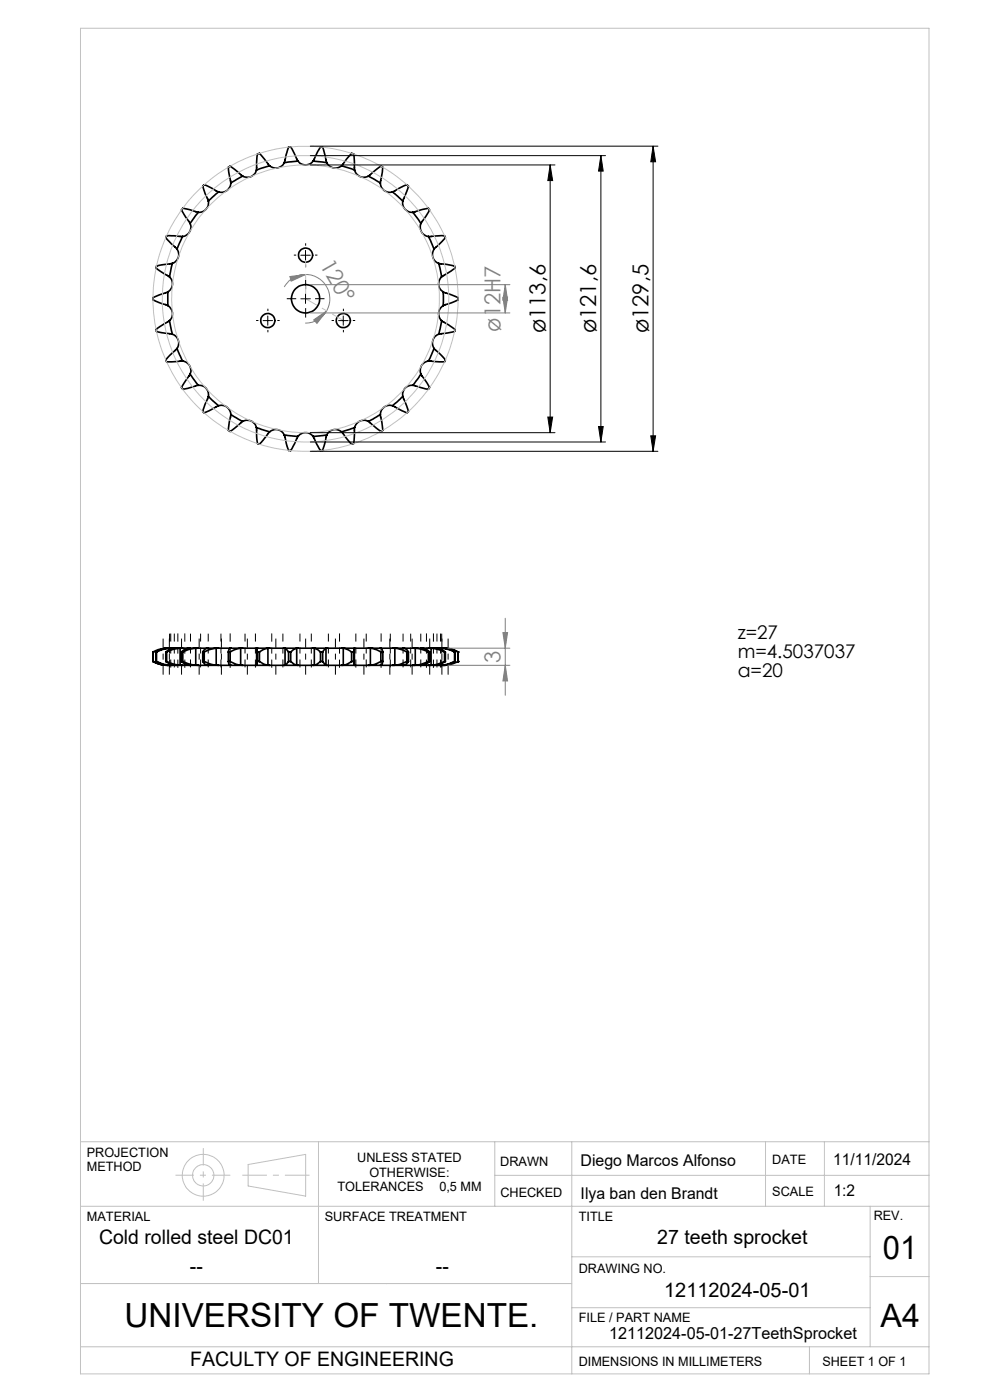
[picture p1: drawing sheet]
<svg xmlns="http://www.w3.org/2000/svg" width="210mm" height="297mm" viewBox="0 0 210 297" stroke-linecap="round" stroke-linejoin="round" font-family="sans-serif">
<g fill="none" stroke="#000" stroke-width=".35">
<path d="M49 38.8a2.01 2.01 0 0 1-2.6 1.9M51.5 37.4l-2.5 1.4M51.5 37.4l-2.7-2.2-.2 .2-.2 .1 .1 .6 .5 2.7M54.4 36.1a1.97 1.97 0 0 1-2.9 1.3M57.2 35.2l-2.2-2.7-.4 .2-.2 3.4M57.2 35.2l-2.8 .9M60.3 34.5a1.96 1.96 0 0 1-3.1 .7M63.2 34.2l-1.3-2.6-.2-.4h-.2h-.3l-.9 3.3M63.2 34.2l-2.9 .3M63.2 34.2a1.96 1.96 0 0 0 3.2 0M66.4 34.2l2.9 .3M66.4 34.2l1-2 .6-1h.2h.2l.2 .5 .7 2.8"/>
<path d="M69.3 34.5a2 2 0 0 0 3.2 .7M72.5 35.2l2.7 .9M72.5 35.2l2.1-2.7 .3 .1 .2 .6 .1 2.9M75.2 36.1a1.99 1.99 0 0 0 2.9 1.3M78.1 37.4l2.6 1.4M78.1 37.4l2.7-2.2 .2 .1 .2 .2-.5 3.3M80.7 38.8a1.97 1.97 0 0 0 2.6 1.9M35.9 58.7a1.99 1.99 0 0 1-.3 3.2M36.5 55.9l-2.8 .4-.5 .1-.1 .4 .5 .5 2.3 1.4M36.5 55.9l-.6 2.8M37.5 52.8a1.97 1.97 0 0 1-1 3.1M38.7 50.2l-3.4-.1-.1 .3 2.3 2.4"/>
<path d="M38.7 50.2l-1.2 2.6M40.3 47.4a1.99 1.99 0 0 1-1.6 2.8M42.1 45l-3.3-.8-.2 .2-.1 .2 .6 1 1.2 1.8M42.1 45l-1.8 2.4M44.2 42.7a2.04 2.04 0 0 1-2.1 2.3M46.4 40.7l-2.6-1.3-.5-.2-.2 .1-.1 .2 .2 .6 1 2.6M46.4 40.7l-2.2 2M83.3 40.7l2.4-1.3 .6-.2 .3 .2-.1 .6-1.1 2.7M83.3 40.7l2.1 2M85.4 42.7a1.99 1.99 0 0 0 2.2 2.3M87.6 45l3.3-.8 .2 .4-1.8 2.8M87.6 45l1.7 2.4"/>
<path d="M89.3 47.4a1.99 1.99 0 0 0 1.6 2.8M90.9 50.2l2.8-.2h.6l.1 .2 .1 .2-2.4 2.4M90.9 50.2l1.2 2.6M92.1 52.8a2.02 2.02 0 0 0 1 3.1M93.1 55.9l3.3 .6 .1 .4-2.8 1.8M93.1 55.9l.6 2.8M93.7 58.7a2.02 2.02 0 0 0 .3 3.2M35.6 61.9l-3.1 1.2v.5l3.1 1.2M35.6 61.9v2.9M35.6 64.8a2 2 0 0 1 .3 3.2M35.9 68l.6 2.9M35.9 68l-2.8 1.9 .1 .4 3.3 .6"/>
<path d="M36.5 70.9a1.97 1.97 0 0 1 1 3M37.5 73.9l-2.3 2.5 .1 .4 3.4-.2M37.5 73.9l1.2 2.7M38.7 76.6a2.01 2.01 0 0 1 1.6 2.8M40.3 79.4l1.8 2.3M40.3 79.4l-1.8 2.8 .3 .4 3.3-.9M89.3 79.4l-1.7 2.3M89.3 79.4l1.8 2.8-.2 .3-3.3-.8M90.9 76.6a2.01 2.01 0 0 0-1.6 2.8M92.1 73.9l2 2 .4 .4-.1 .3-.1 .2h-1.1l-2.3-.2M92.1 73.9l-1.2 2.7M93.1 70.9a2.02 2.02 0 0 0-1 3"/>
<path d="M93.7 68l2.8 1.9v.2l-.1 .2-3.3 .6M93.7 68l-.6 2.9M94 61.9v2.9M94 61.9l3.2 1.2v.4a4.6 4.6 0 0 1-2.7 1.1l-.5 .2M94 64.8a2.03 2.03 0 0 0-.3 3.2M42.1 81.7a2 2 0 0 1 2.1 2.4M44.2 84.1l-.2 .5a4.5 4.5 0 0 0-.9 2.8l.2 .2 3.1-1.5M44.2 84.1l2.2 2M46.4 86.1a2.01 2.01 0 0 1 2.6 1.8M49 87.9l2.5 1.5M49 87.9l-.5 2.9-.1 .5 .2 .1 .2 .1 2.7-2.1M51.5 89.4a2.01 2.01 0 0 1 2.9 1.3"/>
<path d="M54.4 90.7a8.7 8.7 0 0 0 .3 3.4l.3 .1 .5-.4 1.7-2.2M54.4 90.7l2.8 .9M57.2 91.6a1.96 1.96 0 0 1 3.1 .7M60.3 92.3l.9 3.3h.4l.4-.5 1.2-2.5M60.3 92.3l2.9 .3M63.2 92.6a2.01 2.01 0 0 1 3.2 0M69.3 92.3l-2.9 .3M69.3 92.3l-.9 3.3h-.3l-.4-.5-1.3-2.5M72.5 91.6a2 2 0 0 0-3.2 .7M75.2 90.7l-.2 3.4-.4 .1-.4-.3-1.7-2.3M75.2 90.7l-2.7 .9M78.1 89.4a2.03 2.03 0 0 0-2.9 1.3"/>
<path d="M80.7 87.9l-2.6 1.5M80.7 87.9l.5 3.4-.3 .2-2.8-2.1M83.3 86.1a1.97 1.97 0 0 0-2.6 1.8M85.4 84.1l1.2 3.2-.2 .2-1.1-.3-2-1.1M85.4 84.1l-2.1 2M87.6 81.7a1.96 1.96 0 0 0-2.2 2.4M32.5 138.3h.1M32.5 138.3v2M32.6 138.3h-.1M33.1 138.3h.1M33.1 138.3v2M33.2 138.3v2"/>
<path d="M35.1 137.5h.8M35.1 137.5l-1.6 .3-1 .5M35.1 137.5v.1M35.2 138.3h.1M35.2 138.3v2M35.3 138.3v2M35.6 137.5l-1 .1M35.9 137.5l-1.5 .2-1.3 .6M35.9 137.5h.6M36 137.5h.5M36 137.5l-1.6 .3-1.2 .5M36 137.5v.3"/>
<path d="M36.5 137.5h1.1M37.5 137.5l-1.7 .4-.6 .4M37.5 137.5h1.2M38.2 137.5h.5M38.2 137.5l-1.7 .3-1.2 .5M38.2 137.5v3.6M38.5 138.3h.3M38.5 138.3v2M38.7 137.5h1.6M38.8 138.3v2M40.3 137.5l-.6 .1-1.2 .7M40.3 137.5h1.8"/>
<path d="M41.5 137.5h.6M41.5 137.5l-1.6 .3-1.1 .5M41.5 137.5v3.6M42.1 137.5h2.1M43 138.3h.3M43 138.3v2M43.3 138.3v2M44.2 137.5l-.7 .2-.5 .6M44.2 137.5h2.2M45.9 137.5h.5M45.9 137.5l-1.5 .3-1.1 .5M45.9 137.5v3.6"/>
<path d="M46.4 137.5h2.6M48.4 138.3h.4M48.4 138.3v2M48.8 138.3v2M48.9 137.5l-.3 .2-.2 .6M49 137.5h2.5M51 137.5l-1.2 .3-1 .5M51 137.5h.5M51 137.5v3.6M51.5 137.5h2.9M54.4 137.5h2.8M54.4 137.5l.2 .8"/>
<path d="M54.4 137.5h.1M54.4 137.6v3.4M54.6 138.3h.4M54.6 138.3v2M55 138.3v2M56.8 137.5l-1 .3-.8 .5M56.8 137.5h.4M56.8 137.5v3.6M57.2 137.5h3.1M60.3 137.5h2.9M60.3 137.5h.2M60.5 137.5l.7 .8"/>
<path d="M60.5 137.5v3.6M61.2 138.3h.5M61.2 138.3v2M61.7 138.3v2M62.9 137.5l-.7 .3-.5 .5M62.9 137.5h.3M62.9 137.5v3.6M63.2 137.5h3.2M66.4 137.5h2.9M66.4 137.5h.3M66.7 137.5l.8 .4 .5 .4M66.7 137.5v3.6"/>
<path d="M68 138.3h.4M68 138.3v2M68.4 138.3v2M69.1 137.5h.2M69.1 137.5l-.7 .8M69.1 137.5v3.6M69.3 137.5h3.2M72.5 137.5h2.7M72.5 137.5h.3M72.8 137.5l1.1 .4 .7 .4M72.8 137.5v3.6M74.6 138.3h.4"/>
<path d="M74.6 138.3v2M75 138.3v2M75.2 137.5l-.2 .8M75.2 137.6v3.4M75.2 137.5h.1M75.2 137.5h2.9M78.1 137.5h2.6M78.1 137.5h.5M78.6 137.5l1.3 .4 .9 .4M78.6 137.5v3.6M80.7 137.5l.3 .2 .2 .6M80.7 137.5h2.6"/>
<path d="M80.8 138.3h.4M80.8 138.3v2M81.2 138.3v2M83.3 137.5h2.1M83.3 137.5h.4M83.7 137.5l1.6 .4 1 .4M83.7 137.5v3.6M85.4 137.5l.9 .3 .3 .5M85.4 137.5h2.2M86.3 138.3h.3M86.3 138.3v2M86.6 138.3v2"/>
<path d="M87.6 137.5h1.7M87.6 137.5h.5M88.1 137.5l1.7 .4 1.1 .4M88.1 137.5v3.6M89.3 137.5l.9 .2 .9 .6M89.3 137.5h1.6M90.9 138.3h.2M90.9 137.5h1.2M90.9 137.5h.5M90.9 138.3v2M91.1 138.3v2M91.4 137.5l1.8 .4 1.1 .4"/>
<path d="M91.4 137.5v3.6M92.1 137.5l1.2 .2 1.2 .6M92.1 137.5h1M93.1 137.5h.6M93.1 137.5h.5M93.6 137.5l1.8 .4 1 .4M93.6 137.5v.3M93.7 137.5l1.4 .2 1.4 .6M93.7 137.5h.3M94 137.5a6.3 6.3 0 0 1 3.2 .8M94 137.5h.5M94.3 138.3h.2"/>
<path d="M94.3 138.3v2M94.5 138.3v2M94.5 137.5l1.7 .4 1 .4M94.5 137.5h.1M96.4 138.3h.1M96.4 138.3v2M96.5 138.3v2M97.2 138.3h.1M97.2 138.3v2M32.5 140.3a6.6 6.6 0 0 0 3.1 .8M32.5 140.3l1.4 .6 1.2 .2M32.5 140.3h.1"/>
<path d="M33.1 140.3h.1M33.1 140.3l1.4 .7 1.4 .1M33.2 140.3l1.6 .6 1.2 .2M35.1 141.1h.1M35.1 141.1h.5M35.2 140.3l1.1 .7 1.2 .1M35.2 140.3h.1M35.3 140.3l1.7 .6 1.2 .2M35.6 141.1h.3M35.9 141.1h.6M36 141.1h.5M36 140.8v.3"/>
<path d="M36.5 141.1h1M37.5 141.1h1.2M38.2 141.1h.5M38.5 140.3h.3M38.5 140.3l.9 .7 .9 .1M38.7 141.1h1.6M38.8 140.3l1.6 .6 1.1 .2M40.3 141.1h1.8M41.5 141.1h.6M42.1 141.1h2.1M43 140.3h.3M43 140.3l.5 .7 .7 .1"/>
<path d="M43.3 140.3l1.5 .6 1.1 .2M44.2 141.1h2.2M45.9 141.1h.5M46.4 141.1h2.6M48.4 140.3h.4M48.4 140.3l.2 .7 .3 .1M48.8 140.3l1.3 .6 .9 .2M49 141.1h2.5M51 141.1h.5M51.5 141.1h2.9M54.4 141.1h2.8M54.6 140.3h.4"/>
<path d="M54.6 140.3l-.2 .8M55 140.3l1.1 .6 .7 .2M56.8 141.1h.4M57.2 141.1h3.1M60.3 141.1h2.9M60.5 141.1h-.2M61.2 140.3l-.7 .8M61.2 140.3h.5M61.7 140.3l.7 .6 .5 .2M62.9 141.1h.3M63.2 141.1h3.2M66.4 141.1h2.9"/>
<path d="M66.7 141.1h-.3M68 140.3l-.9 .7-.4 .1M68 140.3h.4M68.4 140.3l.7 .8M69.1 141.1h.2M69.3 141.1h3.2M72.5 141.1h2.7M72.8 141.1h-.3M74.6 140.3l-1.2 .7-.6 .1M74.6 140.3h.4M75 140.3l.2 .8M75.2 141.1h.1"/>
<path d="M75.2 141.1h2.9M78.1 141.1h2.6M78.6 141.1h-.5M80.7 141.1h2.6M80.8 140.3h.4M80.8 140.3l-1.4 .7-.8 .1M81.2 140.3l-.2 .6-.3 .2M83.3 141.1h2.1M83.7 141.1h-.4M85.4 141.1h2.2M86.3 140.3l-1.6 .7-1 .1M86.3 140.3h.3"/>
<path d="M86.6 140.3l-.5 .6-.7 .2M87.6 141.1h1.7M88.1 141.1h-.5M89.3 141.1h1.6M90.9 140.3h.2M90.9 140.3l-1.7 .7-1.1 .1M90.9 141.1h1.2M91.1 140.3l-.8 .6-1 .2M91.4 141.1h-.5M92.1 141.1h1M93.1 141.1h.6M93.6 141.1h-.5"/>
<path d="M93.6 140.8v.3M93.7 141.1h.3M94.3 140.3l-1.7 .7-1.2 .1M94.3 140.3h.2M94.5 140.3l-1.1 .6-1.3 .2M94.5 141.1h-.5M94.5 141.1h.1M95 141.1h-1M96.4 140.3l-1.7 .7-1.1 .1M96.4 140.3h.1M96.5 140.3l-1.3 .6-1.5 .2M97.2 140.3h.1"/>
<path d="M97.2 140.3l-1.6 .7-1.1 .1M97.2 140.3l-.1 .1"/>
<circle cx="64.8" cy="54.1" r="1.5"/>
<circle cx="56.8" cy="68" r="1.5"/>
<circle cx="64.8" cy="63.4" r="3"/>
<circle cx="72.8" cy="68" r="1.5"/>
</g>
<g fill="none" stroke="#808080" stroke-width=".21">
<path d="M61.5 58.7l3.3-.5-3 1.5zM64.8 58.2a5.2 5.2 0 0 1 4.5 7.8M64.8 58.2a5.2 5.2 0 0 0-4.5 2.7M65.8 60.4h42.4M65.8 66.4h42.4M66.5 67.9l2.8-1.9-2.1 2.6zM69.3 66a5.2 5.2 0 0 1-4.6 2.5M106.7 63.1h1l-.5 3.3zM107.2 60.4l.5 3.3h-1zM107.2 60.4v6M95 137.5h13.2M106.7 134.2h1l-.5 3.3z"/>
<path d="M107.2 131.2v16.3M95 141.1h13.2M107.2 141.1l.5 3.4h-1z"/>
</g>
<g fill="none" stroke="#000" stroke-width=".21">
<path d="M65.8 31h73.8M65.8 35h51.9M65.8 33h62.6M116.7 35l.5 3.3h-1zM116.7 35v56.8M127.5 33l.5 3.3h-1zM127.5 33v60.8M138.5 31l.6 3.3h-1.1zM138.5 31v64.7M63.8 54.1h2M64.8 53.1v2M55.8 68h2"/>
<path d="M56.8 67v2M63.8 63.4h2M64.8 62.4v2M71.8 68h2M72.8 67v2M65.8 95.7h73.8M65.8 91.8h51.9M65.8 93.8h62.6M116.2 88.5h1l-.5 3.3zM127 90.5h1l-.5 3.3zM138 92.5h1.1l-.6 3.2z"/>
</g>
<g fill="none" stroke="#c0c0c0" stroke-width=".21">
<path d="M17.1 6h180v285.5h-180zM17.1 242.2h180M17.1 255.9h180M52.6 247l12.2-2.1v8.8l-12.2-2.1zM67.6 242.2v30.1M105 242.2v13.7M105 249.3h92.1M121.3 242.2v49.3M162.4 242.2v13.7M174.9 242.2v13.7M184.6 255.9v29.8M17.1 272.3h104.2"/>
<path d="M121.3 266.6h63.3M121.3 277.4h63.3M184.6 270.8h12.5M17.1 285.7h180M171.7 285.7v5.8"/>
<circle cx="64.8" cy="63.4" r="30.4"/>
<circle cx="64.8" cy="63.4" r="32.4"/>
<circle cx="64.8" cy="63.4" r="28.4"/>
<circle cx="43.1" cy="249.3" r="2.26"/>
<circle cx="43.1" cy="249.3" r="4.4"/>
</g>
<g fill="none" stroke="#000" stroke-width=".21" stroke-dasharray="15.2 1.3 1.3 1.3" stroke-linecap="butt">
<path d="M62.8 54.1h-.5M64.8 52.1v-.5M64.8 56.1v.5M66.8 54.1h.5M54.8 68h-.5M56.8 66v-.5M56.8 70v.5M58.8 68h.5M62.8 63.4h-2M64.8 61.4v-2M64.8 65.4v2M66.8 63.4h2"/>
<path d="M70.8 68h-.5M72.8 66v-.5M72.8 70v.5M74.8 68h.5"/>
</g>
<g fill="none" stroke="#000" stroke-width=".21" stroke-dasharray="15.2 1.3 1.3 1.3" stroke-dashoffset="13.6" stroke-linecap="butt">
<path d="M36 134.4v7.2M37 134.4v7.2M40.4 134.4v7.2M42.5 134.4v7.2M44.2 134.4v7.2M46.9 134.4v7.2M52 134.4v7.2M60 134.4v7.2M63.6 134.4v7.2M66 134.4v7.2M69.7 134.4v7.2M77.7 134.4v7.2"/>
<path d="M82.8 134.4v7.2M85.5 134.4v7.2M87.1 134.4v7.2M89.3 134.4v7.2M92.7 134.4v7.2M93.7 134.4v7.2"/>
</g>
<path d="M36.2 134.4v7.2M37.7 134.4v7.3M39.2 134.4v7.3M48.8 134.4v7.3M54.2 134.4v7.2M57.6 134.4v7.3M72 134.4v7.3M75.5 134.4v7.2M80.8 134.4v7.3M90.5 134.4v7.3M91.9 134.4v7.3M93.4 134.4v7.2" fill="none" stroke="#000" stroke-width=".21" stroke-dasharray="15.2 1.3 1.3 1.3" stroke-dashoffset="13.5" stroke-linecap="butt"/>
<g fill="none" stroke="#000" stroke-width=".21" stroke-dasharray="15.2 1.3 1.3 1.3" stroke-dashoffset="13.3" stroke-linecap="butt">
<path d="M34.6 135.5v7.6M35.9 135.5v7.6M38.5 135.5v7.6M42.2 135.5v7.6M47 135.5v7.6M52.5 135.5v7.6M58.5 135.5v7.6M64.8 135.5v7.6M71.2 135.5v7.6M77.2 135.5v7.6M82.7 135.5v7.6M87.4 135.5v7.6"/>
<path d="M91.2 135.5v7.6M93.7 135.5v7.6M95.1 135.5v7.6"/>
</g>
<path d="M37.2 249.3h11.7" fill="none" stroke="#c0c0c0" stroke-width=".21" stroke-dasharray="15.2 1.3 1.3 1.3" stroke-dashoffset="11.3" stroke-linecap="butt"/>
<path d="M43.1 243.6v11.1" fill="none" stroke="#c0c0c0" stroke-width=".21" stroke-dasharray="15.2 1.3 1.3 1.3" stroke-dashoffset="11.6" stroke-linecap="butt"/>
<path d="M51.4 249.3h14.3" fill="none" stroke="#c0c0c0" stroke-width=".21" stroke-dasharray="15.2 1.3 1.3 1.3" stroke-dashoffset="10" stroke-linecap="butt"/>
<path d="M64.8 54.1v9.3M64.8 63.4l8 4.6" fill="none" stroke="#c0c0c0" stroke-width=".21" stroke-dasharray="15.2 1.3 1.3 1.3" stroke-dashoffset="12.5" stroke-linecap="butt"/>
<g fill="#808080">
<path d="M107.2 60.4l.5 3.3h-1zM106.7 63.1h1l-.5 3.3z"/>
<path d="M106.7 134.2h1l-.5 3.3zM107.2 141.1l.5 3.4h-1z"/>
</g>
<path d="M138 92.5h1.1l-.6 3.2zM138.5 31l.6 3.3h-1.1zM116.2 88.5h1l-.5 3.3zM116.7 35l.5 3.3h-1zM127 90.5h1l-.5 3.3zM127.5 33l.5 3.3h-1z" fill="#000"/>
<path d="M66.5 67.9l2.8-1.9-2.1 2.6zM61.5 58.7l3.3-.5-3 1.5z" fill="#808080"/>
<text font-size="7.1" x="26.4" y="281.5">UNIVERSITY OF TWENTE.</text>
<g font-size="6.9">
<text x="187.3" y="267.1">01</text>
<text x="186.8" y="281.5">A4</text>
</g>
<g font-size="4.7" fill="#808080">
<text x="67.8" y="56.1" transform="rotate(60 67.8 56.1)">120°</text>
<text x="106.2" y="70.4" transform="rotate(-90 106.2 70.4)">ø12H7</text>
<text x="106.2" y="140.6" transform="rotate(-90 106.2 140.6)">3</text>
</g>
<g font-size="4.7">
<text x="115.7" y="70.7" transform="rotate(-90 115.7 70.7)">ø113,6</text>
<text x="126.5" y="70.7" transform="rotate(-90 126.5 70.7)">ø121,6</text>
<text x="137.6" y="70.7" transform="rotate(-90 137.6 70.7)">ø129,5</text>
</g>
<g font-size="4.2">
<text x="21" y="263.9">Cold rolled steel DC01</text>
<text x="139.4" y="263.9">27 teeth sprocket</text>
<text x="40.3" y="270">--</text>
<text x="92.5" y="270">--</text>
<text x="140.9" y="275.2">12112024-05-01</text>
<text x="40.4" y="289.8">FACULTY OF ENGINEERING</text>
</g>
<g font-size="4">
<text x="156.5" y="135.6">z=27</text>
<text x="156.5" y="139.6">m=4.5037037</text>
<text x="156.5" y="143.6">α=20</text>
</g>
<text font-size="3.5" x="129.2" y="284.1">12112024-05-01-27TeethSprocket</text>
<g font-size="3.4">
<text x="123.2" y="247.3">Diego Marcos Alfonso</text>
<text x="176.7" y="247.1">11/11/2024</text>
<text x="123.2" y="254.5">Ilya ban den Brandt</text>
<text x="176.8" y="253.8">1:2</text>
</g>
<g font-size="2.7">
<text x="18.4" y="245.5">PROJECTION</text>
<text x="18.4" y="248.5">METHOD</text>
<text x="75.8" y="246.6">UNLESS STATED</text>
<text x="78.4" y="249.6">OTHERWISE:</text>
<text x="106.1" y="247.3">DRAWN</text>
<text x="163.8" y="247">DATE</text>
<text x="71.6" y="252.6">TOLERANCES</text>
<text x="93.2" y="252.6">0,5 MM</text>
<text x="106.1" y="254">CHECKED</text>
<text x="163.8" y="253.7">SCALE</text>
<text x="18.4" y="259">MATERIAL</text>
<text x="68.9" y="259">SURFACE TREATMENT</text>
<text x="122.8" y="259">TITLE</text>
<text x="185.3" y="258.9">REV.</text>
<text x="122.8" y="270">DRAWING NO.</text>
<text x="122.8" y="280.4">FILE / PART NAME</text>
<text x="122.8" y="289.8">DIMENSIONS IN MILLIMETERS</text>
<text x="174.5" y="289.8">SHEET 1 OF 1</text>
</g>
</svg>
